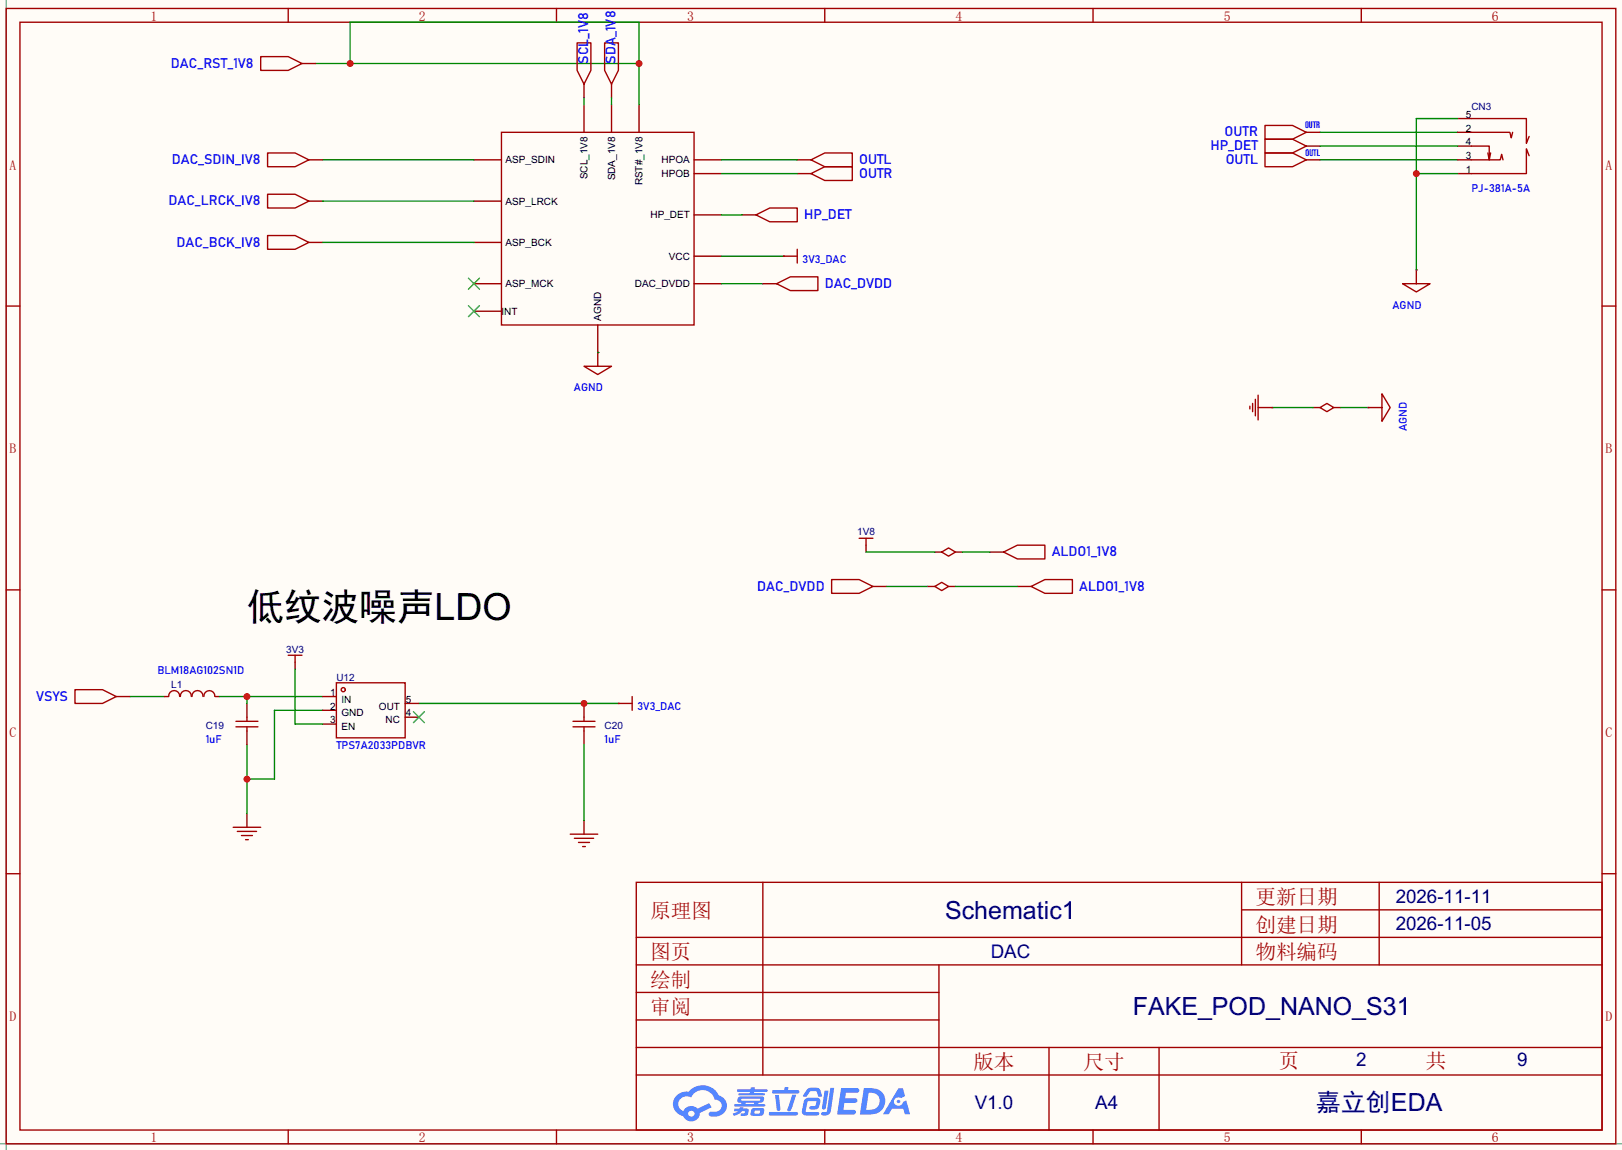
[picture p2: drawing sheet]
<svg xmlns="http://www.w3.org/2000/svg" width="299mm" height="212mm" viewBox="0 0 299 212" stroke-linecap="round" stroke-linejoin="round" font-family="sans-serif">
<path d="M0 0h299.5v212.3h-299.5z" fill="#fffcf7"/>
<path d="M1.1 0v212.3M0 211.1h299.5" fill="none" stroke="#999" stroke-width=".25"/>
<g fill="none" stroke="#a10000" stroke-width=".25">
<path d="M1.1 1.6h297.2v209.5h-297.2zM3.7 4.1h292.1v204.5h-292.1zM53.2 1.6v2.5M102.7 1.6v2.5M152.3 1.6v2.5M201.8 1.6v2.5M251.3 1.6v2.5M1.1 56.5h2.6M295.8 56.5h2.5M1.1 108.9h2.6M295.8 108.9h2.5M1.1 161.3h2.6"/>
<path d="M117.5 162.9h178.3v45.7h-178.3zM117.5 178.1h178.3M117.5 173h178.3M140.8 162.9v35.5M173.4 178.1v30.5M229.2 162.9v15.2M229.2 167.9h66.6M254.6 162.9v15.2M295.8 161.3h2.5M117.5 183.2h55.9M117.5 198.4h178.3M117.5 193.3h178.3"/>
<path d="M117.5 188.3h55.9M193.7 193.3v15.3M214 193.3v15.3M53.2 208.6v2.5M102.7 208.6v2.5M152.3 208.6v2.5M201.8 208.6v2.5M251.3 208.6v2.5"/>
</g>
<g fill="#5487ff">
<path d="M155.3 200.8h2.1a.97 .97 0 0 1 1.3 .5 .53 .53 0 0 1-.7 .4h-1.8l-.2 1h1.9a.43 .43 0 0 1 .4 .5 .43 .43 0 0 1-.5 .4h-1.9l-.2 1.3 1.7-.1a.45 .45 0 0 1 .6 .2 .45 .45 0 0 1-.2 .6l-3.2 .1z"/>
<path d="M165.9 200.9h.8l.4 1.4-.7 .4a.82 .82 0 0 0-1.2 .1 .82 .82 0 0 0 .1 1.1 .82 .82 0 0 0 1.2 0l.2-.5 .6-.3 .7 2.6h-.9l-.3-1.1h-2.1l-.6 1.1h-1.1z"/>
<path d="M152.2 201.3h.8l-.5 3.2a.36 .36 0 0 1-.4 .3 .36 .36 0 0 1-.3-.4z"/>
<path d="M153.3 200.8h.7l-.6 4.3a1.13 1.13 0 0 1-1.8 .6l.2-.4 .7-.1 .2-.2z"/>
<path d="M149 201.1l.6-.3 1-.1a.77 .77 0 0 1 .9 .6l.3 .9-.2 .2h-.5l-.4-1h-.9a1.3 1.3 0 0 0-.8 .9l-.6 .1-.2-.1z"/>
<path d="M148.6 203l.5-.4h1.7a.66 .66 0 0 1 .6 1l-.1 .4a.81 .81 0 0 1-.9 .8h-.7a.32 .32 0 0 1-.3-.4 .32 .32 0 0 1 .4-.3h.7l.3-.9-1.7 .1-.3 1.9h2.1a.32 .32 0 0 1 .4 .4 .32 .32 0 0 1-.4 .3h-2.3l-.5-.3v-.6z"/>
<path d="M142 205.2h5a.33 .33 0 0 1 .3 .4 .33 .33 0 0 1-.3 .3h-4.9l-.2-.2z"/>
<path d="M146.3 202.1h.7l-1 2.8a.36 .36 0 0 1-.4 .2 .36 .36 0 0 1-.3-.3z"/>
<path d="M143.1 202.1h.7l.3 2.6a.34 .34 0 0 1-.3 .3 .34 .34 0 0 1-.4-.2z"/>
<path d="M142.6 201.2h2.2l.1-.4 .1-.2h.6l-.1 .6h1.8a.32 .32 0 0 1 .3 .3 .32 .32 0 0 1-.4 .3h-4.5l-.1-.1z"/>
<path d="M135.6 204.6h.9l.1-.2h.7l-.1 .2h.9a.82 .82 0 0 1-.6 1.3h-.7v-.4l.7-.1v-.3h-.5l-.5 .4-1 .5-.2-.5 1-.4h-.8z"/>
<path d="M136.1 201h2.5v-.3h.8l-.1 .3h2.2l.2 .3-.2 .2h-2.3v.3h1.8l.2 .2-.2 .2h-4.5l-.2-.2 .1-.2h2l.1-.3h-2.3l-.1-.1z"/>
<path d="M159.5 200.8l-.7 4.9h1.6a2.47 2.47 0 0 0 2.9-1.7 2.47 2.47 0 0 0-1.4-3zM160.4 201.7a1.61 1.61 0 0 1 2 1.4 1.61 1.61 0 0 1-1.8 1.7h-.7z"/>
<path d="M136.3 202.6a.55 .55 0 0 0-.2 .7 .55 .55 0 0 0 .7 .2l.1 .3h-1.3v.4h5.5l.2-.2-.2-.2h-1.2l.2-.3a.7 .7 0 0 0 .8-.2 .7 .7 0 0 0 0-.9h-4.1zM136.9 202.8h3.3l.2 .1-.2 .3h-3.2l-.2-.2zM137.6 203.5h1.7l-.2 .3h-1.4z"/>
<path d="M138.8 204.7a1.05 1.05 0 0 0-.1 1.2 2.91 2.91 0 0 0 2.2-.2 .98 .98 0 0 0 0-1.1l-1.6-.1zM139.4 205h.8h.1v.3l-.2 .2h-.8z"/>
<path d="M125 202.1a2.23 2.23 0 0 0-.7 2.3 2.23 2.23 0 0 0 1.8 1.6 1.58 1.58 0 0 0 1.8 1 1.58 1.58 0 0 0 1.3-1.6l2.2-1-.5-.8-2.1 1a1.65 1.65 0 0 0-2.6 .5 1.45 1.45 0 0 1-.8-2 1.45 1.45 0 0 1 2-.6l.2 .1a2.3 2.3 0 0 1 2.3-1.4 2.3 2.3 0 0 1 2.1 1.8 1.12 1.12 0 0 1 1.2 1 1.12 1.12 0 0 1-1.1 1.2h-.7a.45 .45 0 0 0-.6 .4 .45 .45 0 0 0 .5 .5 2.26 2.26 0 0 0 2.9-2.5 2.04 2.04 0 0 0-1.5-1.4 3.3 3.3 0 0 0-5.5-.7l-1.2 .1zM127.1 205.6a.57 .57 0 0 1 1.1 0 .57 .57 0 0 1-1.1 0z"/>
<circle cx="165.9" cy="203.3" r=".32"/>
</g>
<g fill="none" stroke="#a10000" stroke-width=".25">
<path d="M92.6 24.4h35.5v35.6h-35.5zM149.7 29.5l2.6-1.3h5.1v2.6h-5.1zM149.7 32l2.6-1.2h5.1v2.5h-5.1zM233.6 23.2h5l2.6 1.2-2.6 1.3h-5zM233.6 28.2h5l2.6 1.3-2.6 1.3h-5zM271.7 29.5h5.3l.2-1 .3 1M271.7 27h3.3v2.5l.2-1.3M271.7 24.4h7.1l.2 1 .3-1M271.7 21.9h10.1v4.6l.5-1.3M274.7 28.2l.3 1.3M282.3 28.7l-.5-1.2v4.5h-10.1M259 52.4h5l-2.5 1.5z"/>
<path d="M261.5 49.8v2.6M243.7 75.2l1.3-.7 1.3 .7-1.3 .8z"/>
</g>
<g fill="none" stroke="#870000" stroke-width=".25">
<path d="M107.8 19.3v5.1M112.9 19.3v5.1M118 19.3v5.1M87.5 29.5h5.1M87.5 37.1h5.1M128.1 29.5h5.1M128.1 32h5.1M128.1 39.7h5.1M147.2 29.5h2.5M147.2 32h2.5M241.2 29.5h2.5M241.2 24.4h2.5"/>
<path d="M269.1 29.5h2.6M269.1 32h2.6M269.1 24.4h2.6M269.1 27h2.6M269.1 21.9h2.6M87.5 44.7h5.1M87.5 52.4h5.1M87.5 57.4h5.1M110.4 60v5.1M128.1 52.4h5.1M128.1 47.3h5.1M261.5 49.8h.1"/>
<path d="M242.4 75.2h1.3M246.3 75.2h1.2"/>
</g>
<path d="M58.3 11.7h59.7M64.6 11.7v-7.6h53.4v15.2M59.6 29.5h27.9M133.2 29.5h14M133.2 32h14M243.7 29.5h25.4M243.7 24.4h25.4" fill="none" stroke="#008700" stroke-width=".25"/>
<path d="M86.5 51.3l2 2.1M86.5 56.4l2 2.1M88.5 51.3l-2 2.1M88.5 56.4l-2 2.1" fill="none" stroke="#3c3" stroke-width=".25"/>
<g fill="#c00">
<circle cx="118" cy="11.7" r=".63"/>
<circle cx="64.6" cy="11.7" r=".63"/>
</g>
<path d="M107.8 15.5v2.6M112.9 15.5v2.6M110.4 65.1h.1M234.8 75.2h.1M252.6 75.2h.1" fill="none" stroke="#870000" stroke-width=".25"/>
<path d="M106.6 7.9h2.5v5.1l-1.3 2.5-1.2-2.5zM111.6 7.9h2.6v5.1l-1.3 2.5-1.3-2.5zM107.8 67.6h5.1l-2.5 1.5zM110.4 65.1v2.5M230.8 75v.5M231.3 74.5v1.5M231.8 73.7v3M232.3 75.2h2.5M232.3 72.9v4.6M252.6 75.2h2.5M255.1 72.7l1.6 2.5-1.6 2.6z" fill="none" stroke="#a10000" stroke-width=".25"/>
<path d="M107.8 18.1v1.2M112.9 18.1v1.2M261.5 32h7.6M269.1 21.9h-7.6v27.9M133.2 47.3h11.5M133.2 52.4h7.6M234.8 75.2h7.6M247.5 75.2h5.1" fill="none" stroke="#008700" stroke-width=".25"/>
<circle cx="261.5" cy="32" r=".63" fill="#c00"/>
<path d="M110.4 65.1h.1M45.6 137.5v12.7M59.6 131.1h-8.9v12.7h-5.1M77.3 129.8h36.9" fill="none" stroke="#008700" stroke-width=".25"/>
<path d="M45.6 150.2v2.5M107.8 151.4v2.6" fill="none" stroke="#870000" stroke-width=".25"/>
<path d="M43.1 152.7h5M43.8 153.5h3.6M44.6 154.2h2M45.3 155h.5M105.3 154h5.1M106 154.7h3.6M106.8 155.5h2M107.6 156.2h.5" fill="none" stroke="#a10000" stroke-width=".25"/>
<circle cx="45.6" cy="143.8" r=".63" fill="#c00"/>
<path d="M45.6 129.8v2.6M45.6 134.9v2.6M107.8 129.8v2.6M107.8 134.9v2.6M114.2 129.8h.1" fill="none" stroke="#870000" stroke-width=".25"/>
<path d="M43.6 134.2h4M43.6 133.1h4M45.6 132.4v.7M45.6 134.2v.7M114.2 129.8h2.5M116.7 128.6v2.5" fill="none" stroke="#a10000" stroke-width=".25"/>
<circle cx="107.8" cy="129.8" r=".63" fill="#c00"/>
<path d="M144.7 47.3h2.5M147.2 46v2.6M31.1 128.5a1.01 1.01 0 0 1 1.1-1 1.01 1.01 0 0 1 1 1.1M33.3 128.5a1.01 1.01 0 0 1 1-1 1.01 1.01 0 0 1 1 1M35.5 128.5a1.01 1.01 0 0 1 1-1 1.01 1.01 0 0 1 1 1M37.6 128.5a1.01 1.01 0 0 1 1.1-1 1.01 1.01 0 0 1 1 1M105.8 134.2h4.1M105.8 133.1h4.1M107.8 132.4v.7M107.8 134.2v.7" fill="none" stroke="#a10000" stroke-width=".25"/>
<path d="M24 128.6h6.4M40.5 128.6h19.1M45.6 128.6v1.2" fill="none" stroke="#008700" stroke-width=".25"/>
<path d="M144.7 47.3h.1M30.4 128.6h.7M39.8 128.6h.7" fill="none" stroke="#870000" stroke-width=".25"/>
<circle cx="45.6" cy="128.6" r=".63" fill="#c00"/>
<path d="M59.6 37.1h27.9M133.2 39.7h3.8M243.7 27h25.4M59.6 44.7h27.9M159.9 101.9h12.7M163.7 108.2h7.6M176.4 108.2h11.4M177.7 101.9h5.1M54.5 123.5v10.1h5.1M107.8 137.5v13.9" fill="none" stroke="#008700" stroke-width=".25"/>
<g fill="none" stroke="#870000" stroke-width=".25">
<path d="M55.8 11.7h2.5M57 29.5h2.6M57 37.1h2.6M137 39.7h2.6M241.2 27h2.5M57 44.7h2.6M140.8 52.4h2.6M159.9 100.6v1.3M161.2 108.2h2.5M171.3 108.2h1.3M172.6 101.9h1.3M175.1 108.2h1.3"/>
<path d="M176.4 101.9h1.3M182.8 101.9h2.5M187.8 108.2h2.6M21.5 128.6h2.5M54.5 122.2v1.3M59.6 128.6h2.5M59.6 131.1h2.5M59.6 133.6h2.5M74.8 132.4h2.5M74.8 129.8h2.5"/>
</g>
<g fill="none" stroke="#a10000" stroke-width=".25">
<path d="M48.1 10.5h5.1l2.6 1.2-2.6 1.3h-5.1zM49.4 28.2h5.1l2.5 1.3-2.5 1.3h-5.1zM49.4 35.9h5.1l2.5 1.2-2.5 1.3h-5.1zM139.6 39.7l2.5-1.3h5.1v2.5h-5.1zM233.6 25.7h5l2.6 1.3-2.6 1.2h-5zM49.4 43.5h5.1l2.5 1.2-2.5 1.3h-5.1zM143.4 52.4l2.5-1.3h5.1v2.5h-5.1zM158.6 99.4h2.6M159.9 99.4v1.2M153.5 107h5.1l2.6 1.2-2.6 1.3h-5.1zM172.6 108.2l1.3-.7 1.2 .7-1.2 .8zM173.9 101.9l1.2-.8 1.3 .8-1.3 .8z"/>
<path d="M185.3 101.9l2.5-1.3h5.1v2.6h-5.1zM190.4 108.2l2.5-1.2h5.1v2.5h-5.1zM13.8 127.3h5.1l2.6 1.3-2.6 1.2h-5.1zM53.2 120.9h2.6M54.5 120.9v1.3M62.1 126h12.7v10.2h-12.7z"/>
<circle cx="63.4" cy="127.3" r=".38"/>
</g>
<path d="M76.3 131.4l2.1 2M78.4 131.4l-2.1 2" fill="none" stroke="#3c3" stroke-width=".25"/>
<text font-size="6.9" x="45.6" y="114.5">低纹波噪声LDO</text>
<g font-size="4.6" fill="#000080">
<text x="174.5" y="169.5">Schematic1</text>
<text x="209.2" y="187.3">FAKE_POD_NANO_S31</text>
<text x="243" y="205.1">嘉立创EDA</text>
</g>
<g font-size="3.8" fill="#a00000">
<text x="231.8" y="166.9">更新日期</text>
<text x="120" y="169.5">原理图</text>
<text x="231.8" y="172">创建日期</text>
<text x="120" y="177.1">图页</text>
<text x="231.8" y="177.1">物料编码</text>
<text x="120" y="182.2">绘制</text>
<text x="120" y="187.2">审阅</text>
<text x="179.7" y="197.4">版本</text>
<text x="200" y="197.4">尺寸</text>
<text x="236.1" y="197.1">页</text>
<text x="263.3" y="197.1">共</text>
</g>
<g font-size="3.5" fill="#000080">
<text x="257.7" y="166.6">2026-11-11</text>
<text x="257.7" y="171.7">2026-11-05</text>
<text x="182.9" y="176.8">DAC</text>
<text x="250.4" y="196.8">2</text>
<text x="280.1" y="196.8">9</text>
<text x="180" y="204.7">V1.0</text>
<text x="202.2" y="204.7">A4</text>
</g>
<g font-size="2.5" fill="#a00000">
<text x="27.8" y="3.8">1</text>
<text x="77.3" y="3.8">2</text>
<text x="126.9" y="3.8">3</text>
<text x="176.4" y="3.8">4</text>
<text x="225.9" y="3.8">5</text>
<text x="275.5" y="3.8">6</text>
<text x="1.8" y="31.3">A</text>
<text x="296.4" y="31.3">A</text>
<text x="1.8" y="83.7">B</text>
<text x="296.4" y="83.7">B</text>
<text x="1.8" y="136.1">C</text>
<text x="296.4" y="136.1">C</text>
<text x="1.8" y="188.5">D</text>
<text x="296.4" y="188.5">D</text>
<text x="27.8" y="210.9">1</text>
<text x="77.3" y="210.9">2</text>
<text x="126.9" y="210.9">3</text>
<text x="176.4" y="210.9">4</text>
<text x="225.9" y="210.9">5</text>
<text x="275.5" y="210.9">6</text>
</g>
<g font-size="2.5" fill="#00f">
<text x="108.6" y="11.7" transform="rotate(-90 108.6 11.7)">SCL_1V8</text>
<text x="113.7" y="11.7" transform="rotate(-90 113.7 11.7)">SDA_1V8</text>
<text x="31.6" y="12.5">DAC_RST_1V8</text>
<text x="223.5" y="27.7">HP_DET</text>
<text x="226.1" y="25.2">OUTR</text>
<text x="31.7" y="30.3">DAC_SDIN_IV8</text>
<text x="158.6" y="30.3">OUTL</text>
<text x="158.6" y="32.8">OUTR</text>
<text x="226.3" y="30.3">OUTL</text>
<text x="31.1" y="37.9">DAC_LRCK_IV8</text>
<text x="148.5" y="40.4">HP_DET</text>
<text x="32.6" y="45.5">DAC_BCK_IV8</text>
<text x="152.3" y="53.1">DAC_DVDD</text>
<text x="194.2" y="102.7">ALDO1_1V8</text>
<text x="139.8" y="109">DAC_DVDD</text>
<text x="199.3" y="109">ALDO1_1V8</text>
<text x="6.7" y="129.3">VSYS</text>
</g>
<g font-size="2" fill="#00f">
<text x="271.7" y="35.4">PJ-381A-5A</text>
<text x="148.2" y="48.5">3V3_DAC</text>
<text x="257.1" y="57">AGND</text>
<text x="106" y="72.2">AGND</text>
<text x="259.7" y="79.6" transform="rotate(-90 259.7 79.6)">AGND</text>
<text x="29.1" y="124.3">BLM18AG102SN1D</text>
<text x="117.7" y="131.1">3V3_DAC</text>
<text x="38" y="137">1uF</text>
<text x="111.6" y="137">1uF</text>
<text x="62.1" y="138.3">TPS7A2033PDBVR</text>
</g>
<g font-size="1.8" fill="#00f">
<text x="240.9" y="23.7">OUTR</text>
<text x="241" y="28.8">OUTL</text>
</g>
<g font-size="1.8">
<text x="270.6" y="21.7">5</text>
<text x="270.6" y="24.3">2</text>
<text x="270.6" y="29.4">3</text>
<text x="270.6" y="26.8">4</text>
<text x="93.3" y="30.1">ASP_SDIN</text>
<text x="108.5" y="33.1" transform="rotate(-90 108.5 33.1)">SCL_1V8</text>
<text x="113.5" y="33.3" transform="rotate(-90 113.5 33.3)">SDA_1V8</text>
<text x="118.6" y="34.2" transform="rotate(-90 118.6 34.2)">RST#_1V8</text>
<text x="122.1" y="30.1">HPOA</text>
<text x="122.1" y="32.7">HPOB</text>
<text x="270.6" y="31.9">1</text>
<text x="93.3" y="37.8">ASP_LRCK</text>
<text x="120.1" y="40.3">HP_DET</text>
<text x="93.3" y="45.4">ASP_BCK</text>
<text x="123.5" y="47.9">VCC</text>
<text x="93.3" y="53">ASP_MCK</text>
<text x="117.2" y="53">DAC_DVDD</text>
<text x="92.6" y="58.1">INT</text>
<text x="111" y="59.2" transform="rotate(-90 111 59.2)">AGND</text>
<text x="60.9" y="128.4">1</text>
<text x="60.9" y="131">2</text>
<text x="63" y="129.7">IN</text>
<text x="70" y="131">OUT</text>
<text x="74.9" y="129.7">5</text>
<text x="60.9" y="133.5">3</text>
<text x="63" y="132.2">GND</text>
<text x="63" y="134.8">EN</text>
<text x="71.2" y="133.5">NC</text>
<text x="74.9" y="132.2">4</text>
</g>
<g font-size="1.8" fill="#000080">
<text x="271.7" y="20.2">CN3</text>
<text x="158.2" y="98.7">1V8</text>
<text x="52.8" y="120.6">3V3</text>
<text x="62.1" y="125.7">U12</text>
<text x="31.6" y="126.9">L1</text>
<text x="38" y="134.5">C19</text>
<text x="111.6" y="134.5">C20</text>
</g>
</svg>
